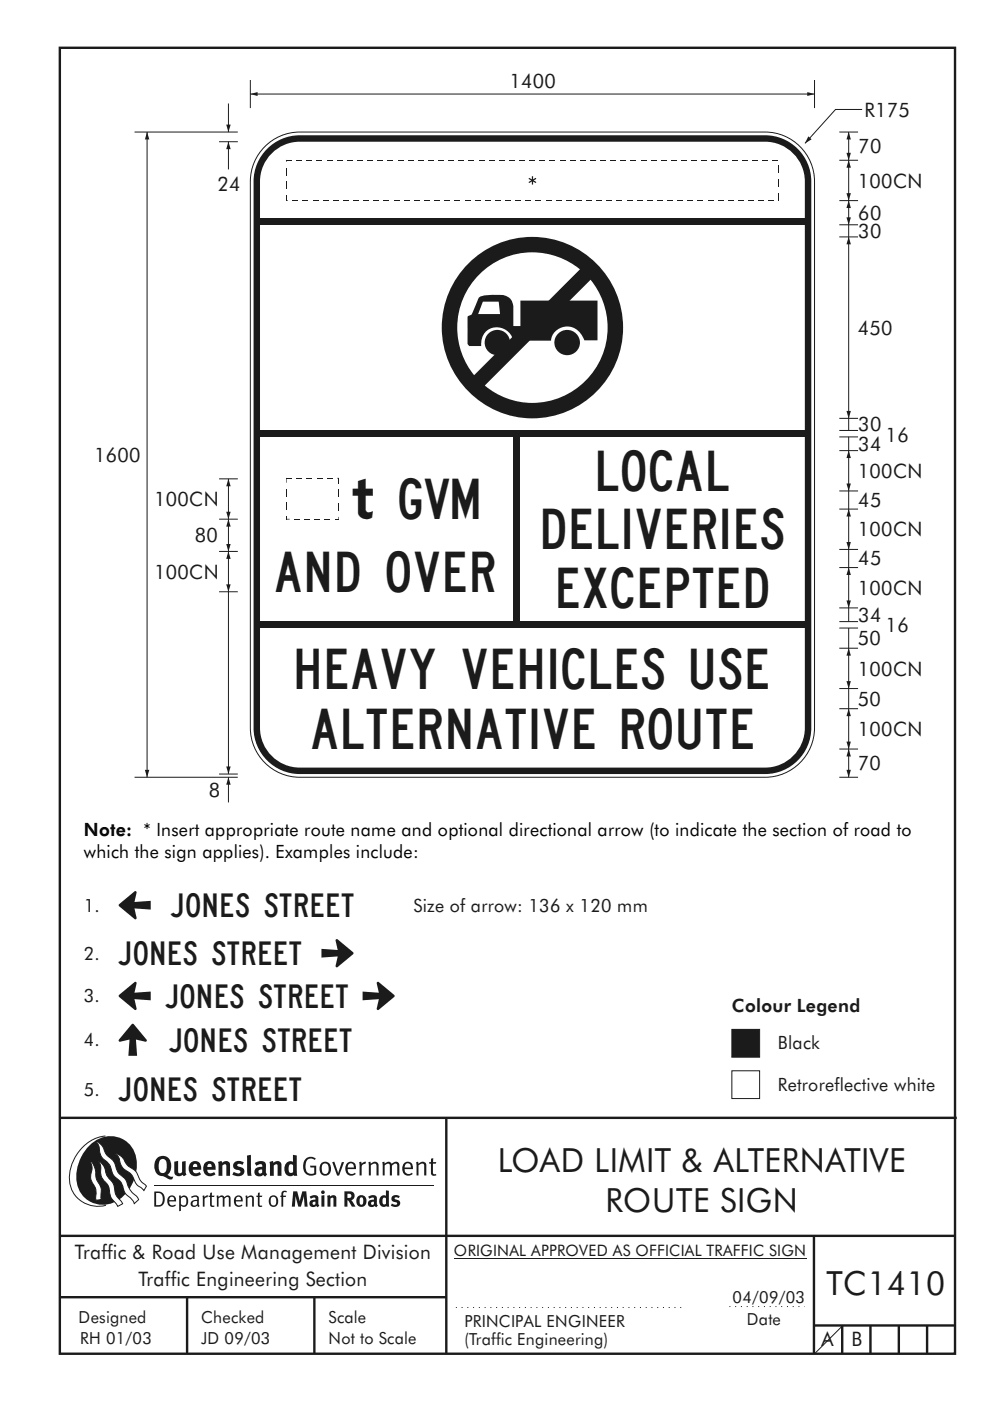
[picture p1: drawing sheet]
<svg xmlns="http://www.w3.org/2000/svg" width="210mm" height="297mm" viewBox="0 0 210 297" stroke-linecap="round" stroke-linejoin="round" font-family="sans-serif">
<g fill="none" stroke="#1f1a17" stroke-width=".51">
<path d="M12.7 10.1h189.9v276.9h-189.9zM12.7 237h190.3M94.7 236.9v50.1M12.7 262h190M12.7 275h82M39.7 275v12M66.7 275v12M172.7 262v25M172.7 281h30M178.7 281v6M184.7 281v6M190.7 281v6"/>
<path d="M196.7 281v6"/>
</g>
<path d="M154.8 277h15.9" fill="none" stroke="#1f1a17" stroke-width=".21" stroke-dasharray=".2 1" stroke-linecap="butt"/>
<path d="M155.3 227h5.9v5.9h-5.9z" fill-rule="evenodd" fill="#fff" stroke="#1f1a17" stroke-width=".21"/>
<path d="M155.3 218.3h5.9v5.8h-5.9z" fill-rule="evenodd" fill="#1f1a17" stroke="#1f1a17" stroke-width=".21"/>
<path d="M96.7 277.2h48.5" fill="none" stroke="#1f1a17" stroke-width=".21" stroke-dasharray=".2 1" stroke-linecap="butt"/>
<path d="M96.3 266.7h74.7" fill="none" stroke="#1f1a17" stroke-width=".21"/>
<g fill="#1f1a17">
<path d="M64.9 245.6a1.61 1.61 0 0 1 2.1 .1l-.2 .2a1.17 1.17 0 0 0-1.4-.1 1.17 1.17 0 0 0-.6 1.2 1.42 1.42 0 0 0 1.2 1.9l.7-.2v-1.2h-.8l-.1-.4h1.3v1.9a1.82 1.82 0 0 1-2.2-.1 1.82 1.82 0 0 1-.6-2.1l.2-.7z" fill-rule="evenodd"/>
<path d="M68.2 246.6a1.77 1.77 0 0 0 .4 2.6 1.39 1.39 0 0 0 1.4-.5 1.39 1.39 0 0 0 .2-1.5 1.19 1.19 0 0 0-2-.6zM68.5 246.8a.83 .83 0 0 1 1 .1 .83 .83 0 0 1 .2 1 .75 .75 0 0 1-.6 1 .75 .75 0 0 1-.8-.8v-.9z" fill-rule="evenodd"/>
<path d="M70.5 246.4l.4-.1 .8 2.4 .8-2.3h.5l-1.1 2.8h-.4z" fill-rule="evenodd"/>
<path d="M73.6 246.7a1.74 1.74 0 0 0 .5 2.5h.9l.5-.3-.2-.3a.89 .89 0 0 1-1.1 .2 .89 .89 0 0 1-.4-.9h1.7a1.15 1.15 0 0 0-.4-1.4 1.15 1.15 0 0 0-1.5 .2zM74 246.9a.67 .67 0 0 1 .8-.1 .67 .67 0 0 1 .3 .7h-1.3z" fill-rule="evenodd"/>
<path d="M76.2 246.4l.4-.1 .1 .5 .5-.4 .5-.1-.2 .5a.61 .61 0 0 0-.8 .6v1.8h-.4z" fill-rule="evenodd"/>
<path d="M78.1 246.4l.5-.1 .1 .5a.89 .89 0 0 1 .9-.5 .89 .89 0 0 1 .7 .8v2.1h-.4v-2.1l-.1-.3-.3-.1-.8 .4v2.1h-.4z" fill-rule="evenodd"/>
<path d="M81.1 246.4l.4-.1 .1 .4a.83 .83 0 0 1 .8-.4 .83 .83 0 0 1 .7 .5 .86 .86 0 0 1 .9-.5 .86 .86 0 0 1 .7 .8v2.1h-.4l-.1-2.3a.5 .5 0 0 0-.8 0l-.2 .2v2.1h-.5v-2.2l-.4-.3-.7 .4v2.1h-.4z" fill-rule="evenodd"/>
<path d="M85.7 246.7a1.74 1.74 0 0 0 .5 2.5h.9l.5-.3-.2-.3a.89 .89 0 0 1-1.1 .2 .89 .89 0 0 1-.4-.9h1.7a1.15 1.15 0 0 0-.5-1.4 1.15 1.15 0 0 0-1.4 .2zM86 246.9a.67 .67 0 0 1 .9-.1 .67 .67 0 0 1 .3 .7h-1.3z" fill-rule="evenodd"/>
<path d="M88.3 246.4l.4-.1 .1 .5a.89 .89 0 0 1 .9-.5 .89 .89 0 0 1 .7 .8v2.1h-.4v-2.1l-.1-.3-.3-.1-.8 .4v2.1h-.4z" fill-rule="evenodd"/>
<path d="M91.5 245.7l.4-.2v.9h.7l-.2 .3h-.5v2.1l.1 .1h.5l.1 .3a.71 .71 0 0 1-1.2-.5v-2h-.3v-.3h.3z" fill-rule="evenodd"/>
<path d="M37 246.3l.8-.2v2a.46 .46 0 0 0 .2 .7 .46 .46 0 0 0 .6-.3v-2.2l.8-.1v2.3l.2 .6-.6 .3-.2-.3a1.03 1.03 0 0 1-1.2 .2 1.03 1.03 0 0 1-.6-1z" fill-rule="evenodd"/>
<path d="M40.4 246.6a1.64 1.64 0 0 0 0 2.3 1.64 1.64 0 0 0 2.3 .1l-.4-.5a.78 .78 0 0 1-.9 .3 .78 .78 0 0 1-.5-.8h1.8a1.37 1.37 0 0 0-.6-1.6 1.37 1.37 0 0 0-1.7 .2zM41 246.9a.48 .48 0 0 1 .7-.1 .48 .48 0 0 1 .2 .6h-1z" fill-rule="evenodd"/>
<path d="M43.5 246.6a1.65 1.65 0 0 0-.2 2 1.65 1.65 0 0 0 1.9 .7l.5-.3-.3-.5a.78 .78 0 0 1-.9 .3 .78 .78 0 0 1-.5-.8h1.8a1.37 1.37 0 0 0-.6-1.6 1.37 1.37 0 0 0-1.7 .2zM44.1 246.9a.48 .48 0 0 1 .6-.1 .48 .48 0 0 1 .2 .6h-.9z" fill-rule="evenodd"/>
<path d="M46.3 246.4l.7-.3 .1 .4a.95 .95 0 0 1 1-.3 .95 .95 0 0 1 .7 .9v2.2h-.8v-2.3l-.3-.2-.5 .3v2.2h-.8z" fill-rule="evenodd"/>
<path d="M49.7 246.5a1.73 1.73 0 0 1 2-.1l-.2 .6-.6-.2a.42 .42 0 0 0-.6 .3l.2 .2a1.23 1.23 0 0 1 1.4 1 1.47 1.47 0 0 1-2.3 .9l-.3-.1 .3-.6 .7 .3a.47 .47 0 0 0 .7-.3 .87 .87 0 0 0-1-.6l-.4-.2-.1-.4z" fill-rule="evenodd"/>
<path d="M54.1 246.6l.3 .6 .3-.2a.62 .62 0 0 1 .9 0v.4a1.21 1.21 0 0 0-1.3 .3 1.21 1.21 0 0 0-.2 1.4 1.19 1.19 0 0 0 1.7 0l.5 .3 .4-.4-.3-.4v-1.3a.96 .96 0 0 0-1.3-1.1zM55 248.1l.6-.1v.6a.43 .43 0 0 1-.6 .1 .43 .43 0 0 1 0-.6z" fill-rule="evenodd"/>
<path d="M57.2 246.4l.7-.3 .1 .4a.95 .95 0 0 1 1-.3 .95 .95 0 0 1 .7 .9v2.2h-.8v-2.3l-.3-.2-.5 .3v2.2h-.8z" fill-rule="evenodd"/>
<path d="M62.2 244.8v1.6a1.29 1.29 0 0 0-1.4 .1 1.29 1.29 0 0 0-.5 1.3 1.24 1.24 0 0 0 .5 1.4 1.24 1.24 0 0 0 1.5-.1l.1 .2h.7l-.1-4.3zM61.5 246.9h.4l.3 .1v1.5l-.3 .2a.48 .48 0 0 1-.6-.5 1.52 1.52 0 0 1 .2-1.3z" fill-rule="evenodd"/>
<path d="M52.4 245l.8-.2 .2 4.5h-.8l-.1-.2z" fill-rule="evenodd"/>
</g>
<path d="M22.4 240.9a9 9 0 0 0-7.4 10.8 6.2 6.2 0 0 0 7.5 3.9M32.7 251.4h59.4" fill="none" stroke="#1f1a17" stroke-width=".21"/>
<path d="M19.1 242.7a5.7 5.7 0 0 1 6.5-1.4 5.7 5.7 0 0 1 3.4 5.7 8.6 8.6 0 0 1-6.2 8.4 5.7 5.7 0 0 1-6.5-7.1 9.9 9.9 0 0 1 2.8-5.6z" fill-rule="evenodd" fill="#1f1a17"/>
<path d="M24.4 244.6a3.1 3.1 0 0 1 2.3 2.1l.8 .8a3.2 3.2 0 0 1 2 2.3l.4 .7 1.2 1-.6 .9-.2-.3a3.5 3.5 0 0 1-1.9-2 3.8 3.8 0 0 0-2.1-2.2 3.5 3.5 0 0 1-1-2.3zM20.4 242a3.4 3.4 0 0 1 1.9 2.4l.7 .9a3.3 3.3 0 0 1 1.7 2.5 4.4 4.4 0 0 0 1.7 2l.3 .3a6.1 6.1 0 0 0 2.5 3.7l.2 .5-.9 .9a6.1 6.1 0 0 0-1.9-2.2l-.4-.7a3.6 3.6 0 0 0-1.9-2.8l-.6-1.1a3.6 3.6 0 0 0-1.9-2.8 3.7 3.7 0 0 1-.8-2.4zM21 246.2a3.4 3.4 0 0 1 1.5 2.7l.6 .9a3.8 3.8 0 0 1 1.4 3.1l.3 .8 1.2 1.5-1 .6-.5-.8a3.2 3.2 0 0 1-1.3-2.8 4.3 4.3 0 0 0-1.4-2.2 4.7 4.7 0 0 1-.5-2.9zM19.2 246.1a5.1 5.1 0 0 1 1.2 3.7l.3 .7a3.1 3.1 0 0 1 .7 3l.1 .8-1.1 .2-.1-.8a3.5 3.5 0 0 0-.9-3.2 3.6 3.6 0 0 1 .1-2.6z" fill-rule="evenodd" fill="#fff" stroke="#1f1a17" stroke-width=".21"/>
<g fill="#1f1a17">
<path d="M33.4 245.5a2.51 2.51 0 0 0 .4 3.7l.8 .2a2.78 2.78 0 0 0 2 .6l.2-.5h-.6l-.7-.4a2.56 2.56 0 0 0 0-3.8 1.83 1.83 0 0 0-2.1 .2zM34 245.9a.87 .87 0 0 1 1 0 .87 .87 0 0 1 .4 .9v.4a1.17 1.17 0 0 1-.9 1.5h-.3a2.38 2.38 0 0 1-.2-2.8z" fill-rule="evenodd"/>
<path d="M33.1 252.9v2.6a1.12 1.12 0 0 0 1.2-.3 1.12 1.12 0 0 0 .2-1.1l-.1-.6-.3-.4zM32.7 252.6h1.1a1.67 1.67 0 0 1 1.2 1.7 1.67 1.67 0 0 1-1.3 1.5h-1zM36.1 253.9l-.2 .6h1.1a.55 .55 0 0 0-.3-.7 .55 .55 0 0 0-.6 .1zM35.8 253.8a.95 .95 0 0 1 1.2-.2 .95 .95 0 0 1 .4 1.1h-1.5a.72 .72 0 0 0 .4 .8 .72 .72 0 0 0 .9-.1l.1 .2a1.15 1.15 0 0 1-1.5 0 1.15 1.15 0 0 1-.2-1.5zM38.4 254.1v1.2a.7 .7 0 0 0 .9 .1 .7 .7 0 0 0 .2-.9 .61 .61 0 0 0-.4-.7 .61 .61 0 0 0-.7 .3zM38 253.5l.3-.1 .1 .4a.95 .95 0 0 1 1.2-.1 .95 .95 0 0 1 .3 1.1 .92 .92 0 0 1-.5 1 .92 .92 0 0 1-1-.2v1.1l-.4 .1zM40.9 254.9a.5 .5 0 0 0 .2 .7 .5 .5 0 0 0 .7-.3v-.7zM40.5 253.8a1 1 0 0 1 1.7 .2v1.4l.2 .3-.2 .2-.3-.3a.78 .78 0 0 1-1.4-.1 .78 .78 0 0 1 .8-1.1h.5a.58 .58 0 0 0-.3-.7 .58 .58 0 0 0-.7 .3zM43 253.5l.3-.1 .1 .4 .3-.3h.5l-.2 .3a.52 .52 0 0 0-.6 .6v1.4h-.4zM44.6 252.9l.4-.1-.1 .7h.6l-.1 .3h-.5v1.5a.35 .35 0 0 0 .6 .3v.2a.57 .57 0 0 1-.6 .1 .57 .57 0 0 1-.3-.5v-1.6h-.3v-.3h.3zM45.9 253.5l.4-.1 .1 .4 .2-.2a.64 .64 0 0 1 1 .2 .7 .7 0 0 1 .8-.4 .7 .7 0 0 1 .5 .7v1.7h-.4v-1.7l-.2-.3-.7 .3v1.7h-.3v-1.6a.38 .38 0 0 0-.3-.5 .38 .38 0 0 0-.5 .3l-.1 .1v1.7h-.4zM50.2 253.9l-.2 .6h1.1a.55 .55 0 0 0-.2-.7 .55 .55 0 0 0-.7 .1zM49.9 253.8a.95 .95 0 0 1 1.2-.2 .95 .95 0 0 1 .4 1.1h-1.5a.72 .72 0 0 0 .4 .8 .72 .72 0 0 0 .9-.1l.1 .2a1.15 1.15 0 0 1-1.5 0 1.15 1.15 0 0 1-.2-1.5zM52.1 253.5l.3-.1 .1 .4a.72 .72 0 0 1 .8-.4 .72 .72 0 0 1 .6 .7v1.7h-.4v-1.5a.45 .45 0 0 0-.3-.6 .45 .45 0 0 0-.5 .3l-.2 .1v1.7h-.3zM54.7 252.9l.4-.1v.7h.6l-.1 .3h-.5v1.5a.35 .35 0 0 0 .5 .3v.2a.57 .57 0 0 1-.6 .1 .57 .57 0 0 1-.3-.5v-1.6h-.3v-.3h.3zM57.6 253.9l-.2 .7a.65 .65 0 0 0 .3 .9 .65 .65 0 0 0 .8-.3l.1-.1a.93 .93 0 0 0-.7-1.4zM57.3 253.8a1.12 1.12 0 0 1 1.4 0 1.12 1.12 0 0 1 .2 1.4 1.01 1.01 0 0 1-1.2 .7 1.01 1.01 0 0 1-.7-1.2zM59.9 252.6l.5-.2 .5 .2-.2 .2-.3-.1-.3 .2v.6h.6l-.1 .3h-.5v2h-.4v-2h-.2v-.3h.2zM62.2 252.6l-.3 3.2h.7l.1-2.2 .6 2.2h.5l.7-2.2 .1 2.2h.7l-.3-3.2h-.9l-.5 2.1-.5-2.1zM65.7 253.7l.3 .5a.51 .51 0 0 1 .5-.3 .51 .51 0 0 1 .4 .4v.1a.88 .88 0 0 0-1.1 .3 .88 .88 0 0 0 .2 1.1 .9 .9 0 0 0 1.1-.1l.3 .3 .4-.4-.3-.3v-1.1a.87 .87 0 0 0-.4-.8 .87 .87 0 0 0-1 .1zM66.4 254.9l.5-.1v.5l-.1 .1h-.3l-.2-.1zM68.2 253.5v2.3h.6v-2.4zM68.1 252.8a.4 .4 0 0 0 .8 0 .4 .4 0 0 0-.8 0zM69.4 253.5l.1 2.3h.6v-1.7a.33 .33 0 0 1 .4-.2 .33 .33 0 0 1 .2 .4v1.5h.7v-1.7a.75 .75 0 0 0-.6-.7 .75 .75 0 0 0-.8 .3v-.3zM73.1 252.6v3.2h.6v-1.3l.3 .2 .7 1.1h.7l-.9-1.4a.94 .94 0 0 0 .7-1 .94 .94 0 0 0-.9-.8zM73.7 253.1a.51 .51 0 0 1 .7 .1 .51 .51 0 0 1-.1 .8h-.6zM75.9 253.7a1.19 1.19 0 0 0-.1 1.8 1.19 1.19 0 0 0 1.7-.1 1.19 1.19 0 0 0 0-1.6 1.19 1.19 0 0 0-1.6-.1zM76.5 253.9h.2a.99 .99 0 0 1 0 1.5 1.06 1.06 0 0 1-.2-1.5zM78.1 253.7l.3 .5a.51 .51 0 0 1 .5-.3 .51 .51 0 0 1 .4 .4v.1a.88 .88 0 0 0-1.1 .3 .88 .88 0 0 0 .2 1.1 .9 .9 0 0 0 1.1-.1l.3 .3 .4-.4-.2-.3v-1.1a.87 .87 0 0 0-.5-.8 .87 .87 0 0 0-1 .1zM78.9 254.9l.4-.1v.5l-.1 .1h-.3l-.2-.1zM81.9 252.4v1.2a1.2 1.2 0 0 0-1.4 .5 1.2 1.2 0 0 0 .2 1.5l.5 .3 .8-.2v.1h.6l-.1-3.3zM81.4 254l.5 .1-.1 1.2a.46 .46 0 0 1-.5 0 .46 .46 0 0 1-.2-.6zM83.3 253.6a.79 .79 0 0 0-.2 1 .79 .79 0 0 0 1 .3 .33 .33 0 0 1 0 .5 .33 .33 0 0 1-.5 0l-.5-.2-.2 .4a1.15 1.15 0 0 0 1.2 .3 1.15 1.15 0 0 0 .8-1 1.49 1.49 0 0 0-1.2-.7 .4 .4 0 0 1 .3-.4 .4 .4 0 0 1 .4 .1l.2 .1 .2-.4a1.47 1.47 0 0 0-1.5 0z" fill-rule="evenodd"/>
</g>
<path d="M55.8 31.5a10.5 10.5 0 0 1 7.8-3.5h98.7a10.5 10.5 0 0 1 10.5 10.5v115.8a10.5 10.5 0 0 1-10.5 10.5h-98.7a10.5 10.5 0 0 1-10.5-10.5v-115.8a10.4 10.4 0 0 1 2.7-7z" fill-rule="evenodd" fill="#fff" stroke="#1f1a17" stroke-width=".21"/>
<path d="M56.3 32a9.8 9.8 0 0 1 7.3-3.3h98.7a9.8 9.8 0 0 1 9.8 9.8v115.8a9.8 9.8 0 0 1-9.8 9.8h-98.7a9.8 9.8 0 0 1-9.8-9.8v-115.8a9.8 9.8 0 0 1 2.5-6.5z" fill-rule="evenodd" fill="#1f1a17"/>
<path d="M57.6 32.5a8.4 8.4 0 0 1 6-2.5h98.7a8.5 8.5 0 0 1 8.5 8.5v115.8a8.5 8.5 0 0 1-8.5 8.4h-98.7a8.5 8.5 0 0 1-8.4-8.4v-115.8a8.4 8.4 0 0 1 2.4-6z" fill-rule="evenodd" fill="#fff"/>
<path d="M53.1 19.9h119.7" fill="none" stroke="#1f1a17" stroke-width=".21"/>
<g fill="#1f1a17">
<path d="M171.3 19.5l1.5 .4-1.5 .5 1.5-.5-1.5 .5z" fill-rule="evenodd"/>
<path d="M53.1 19.9l1.6-.4v.9z" fill-rule="evenodd"/>
</g>
<path d="M53.1 17v5.9" fill="none" stroke="#1f1a17" stroke-width=".21"/>
<g fill="#1f1a17">
<path d="M60.8 101.3h1.1v.2h-1.1z"/>
<path d="M62.9 101.3h1.2v.2h-1.2z"/>
<path d="M65.1 101.3h1.1v.2h-1.1z"/>
<path d="M67.2 101.3h1.2v.2h-1.2z"/>
<path d="M69.4 101.3h1.1v.2h-1.1z"/>
<path d="M71.5 101.3l.4 .1-.4 .1z"/>
<path d="M71.8 101.4h.1v1.1h-.1z"/>
<path d="M71.8 103.9h.1v1.5h-.1z"/>
<path d="M71.8 106.7h.1v1.5h-.1z"/>
<path d="M71.8 109.6h.1v.6z"/>
<path d="M71.1 110h.7v.2h-.7z"/>
<path d="M68.9 110h1.1v.2h-1.1z"/>
<path d="M66.8 110h1.1v.2h-1.1z"/>
<path d="M64.6 110h1.1v.2h-1.1z"/>
<path d="M62.5 110h1.1v.2h-1.1z"/>
<path d="M60.8 110h.7v.2h-.8z"/>
<path d="M60.7 109.4h.2v.7h-.2z"/>
<path d="M60.7 106.6h.2v1.5h-.2z"/>
<path d="M60.7 103.7h.2v1.5h-.2z"/>
<path d="M60.7 101.3l.2 1.1h-.2z"/>
</g>
<g fill="#1f1a17">
<path d="M54.2 131.8h116.8v1.4h-116.8z"/>
<path d="M54.7 91.3h116.4v1.3h-116.4z"/>
<path d="M54.8 46.3h116.4v1.4h-116.4z"/>
<path d="M108.9 92h1.3v40.5h-1.3z"/>
<path d="M101.7 63a11 11 0 0 1 5.8-.2 2.62 2.62 0 0 1 1.4 2.8v3.5h1.5v-5.4h16.4v8.5h-2.8a3.7 3.7 0 0 0-6.2-1.9l-.8 1.2-.1 .7h-8a3.5 3.5 0 0 0-4-2.8 3.5 3.5 0 0 0-2.8 4h-2.5l-.4-.5 .1-5.8a1.74 1.74 0 0 0 1.3-1.6zM102.4 64h3.4l.3 2.6h-4.7zM117.6 72.6a2.7 2.7 0 0 0 5.4 0 2.7 2.7 0 0 0-5.4 0zM102.8 72.6a2.7 2.7 0 0 0 5.4 0 2.7 2.7 0 0 0-5.4 0z" fill-rule="evenodd"/>
<path d="M93.7 69.5a19.2 19.2 0 0 0 38.5 0 19.2 19.2 0 0 0-38.5 0zM101.7 58.2a15.9 15.9 0 0 1 21.3-1.1l-22.4 22.4a16 16 0 0 1 1.1-21.3zM102.9 81.7a15.9 15.9 0 0 0 21.4-1 15.9 15.9 0 0 0 1-21.4z" fill-rule="evenodd"/>
</g>
<path d="M178.1 158.8h3.9M180.1 158.8v6" fill="none" stroke="#1f1a17" stroke-width=".21"/>
<g fill="#1f1a17">
<path d="M179.6 163.2h.9l-.4 1.6z" fill-rule="evenodd"/>
<path d="M180.1 158.8l.4 1.6h-.9z" fill-rule="evenodd"/>
</g>
<path d="M172.8 17v5.9M180.1 150.3v8.5" fill="none" stroke="#1f1a17" stroke-width=".21"/>
<g fill="#1f1a17">
<path d="M179.6 157.2h.9l-.4 1.6z" fill-rule="evenodd"/>
<path d="M180.1 150.2l.4 1.6h-.9z" fill-rule="evenodd"/>
</g>
<path d="M180.1 137.4v12.9M178.1 146h3.9M178.1 150.3h3.9" fill="none" stroke="#1f1a17" stroke-width=".21"/>
<g fill="#1f1a17">
<path d="M179.6 144.4h.9l-.4 1.6z" fill-rule="evenodd"/>
<path d="M180.1 137.4l.4 1.6h-.9z" fill-rule="evenodd"/>
</g>
<path d="M178.1 137.4h3.9M178.1 128.9h3.9M178.1 133.2h3.9M178.1 131.8h3.9M180.1 120.3v11.5M180.1 133.2v4.2" fill="none" stroke="#1f1a17" stroke-width=".21"/>
<g fill="#1f1a17">
<path d="M179.6 127.3h.9l-.4 1.6z" fill-rule="evenodd"/>
<path d="M180.1 120.3l.4 1.6h-.9z" fill-rule="evenodd"/>
</g>
<path d="M178.1 116.5h3.9M180.1 107.9v12.4M178.1 120.3h3.9" fill="none" stroke="#1f1a17" stroke-width=".21"/>
<g fill="#1f1a17">
<path d="M179.6 114.9h.9l-.4 1.6z" fill-rule="evenodd"/>
<path d="M180.1 107.9l.4 1.6h-.9z" fill-rule="evenodd"/>
</g>
<path d="M180.1 95.5v12.4M178.1 107.9h3.9M178.1 104.1h3.9" fill="none" stroke="#1f1a17" stroke-width=".21"/>
<g fill="#1f1a17">
<path d="M179.6 102.5h.9l-.4 1.6z" fill-rule="evenodd"/>
<path d="M180.1 95.5l.4 1.6h-.9z" fill-rule="evenodd"/>
</g>
<path d="M180.1 50.2v41.1M178.1 95.5h3.9M178.1 88.7h3.9M178.1 92.6h3.9M178.1 91.3h3.9M180.1 92.6v2.9" fill="none" stroke="#1f1a17" stroke-width=".21"/>
<g fill="#1f1a17">
<path d="M179.6 87.1h.9l-.4 1.6z" fill-rule="evenodd"/>
<path d="M180.1 50.2l.4 1.6h-.9z" fill-rule="evenodd"/>
</g>
<path d="M180.1 34v8.5M178.1 47.7h3.9M178.1 50.2h3.9M180.1 47.7v2.5" fill="none" stroke="#1f1a17" stroke-width=".21"/>
<g fill="#1f1a17">
<path d="M179.6 41h.9l-.4 1.6z" fill-rule="evenodd"/>
<path d="M180.1 34l.4 1.6h-.9z" fill-rule="evenodd"/>
</g>
<path d="M180.1 42.5v5.2" fill="none" stroke="#1f1a17" stroke-width=".21"/>
<g fill="#1f1a17">
<path d="M179.6 46.1h.9l-.4 1.6z" fill-rule="evenodd"/>
<path d="M180.1 42.5l.4 1.6h-.9z" fill-rule="evenodd"/>
</g>
<path d="M178.1 34h3.9M180.1 28v6M178.1 42.5h3.9" fill="none" stroke="#1f1a17" stroke-width=".21"/>
<g fill="#1f1a17">
<path d="M179.6 32.4h.9l-.4 1.6z" fill-rule="evenodd"/>
<path d="M180.1 28l.4 1.6h-.9z" fill-rule="evenodd"/>
</g>
<path d="M178.1 28h3.9M182.9 23.2h-5.6l-6.5 7.2" fill="none" stroke="#1f1a17" stroke-width=".21"/>
<path d="M171.5 28.9l.7 .6-1.4 .9z" fill-rule="evenodd" fill="#1f1a17"/>
<path d="M31.2 28v136.8M28.5 164.8h22M46.5 164.1h4" fill="none" stroke="#1f1a17" stroke-width=".21"/>
<g fill="#1f1a17">
<path d="M30.7 163.2h1l-.5 1.6z" fill-rule="evenodd"/>
<path d="M31.2 28l.5 1.6h-1z" fill-rule="evenodd"/>
</g>
<path d="M48.5 164.8v5.3" fill="none" stroke="#1f1a17" stroke-width=".21"/>
<path d="M48.5 164.8l.4 1.6h-.9z" fill-rule="evenodd" fill="#1f1a17"/>
<path d="M48.5 125.5v38.6" fill="none" stroke="#1f1a17" stroke-width=".21"/>
<path d="M48 162.5h.9l-.4 1.6z" fill-rule="evenodd" fill="#1f1a17"/>
<path d="M28.5 28h22M46.5 30h4M48.5 30v5.9" fill="none" stroke="#1f1a17" stroke-width=".21"/>
<path d="M48.5 30l.4 1.6h-.9z" fill-rule="evenodd" fill="#1f1a17"/>
<path d="M48.5 21.9v6.1" fill="none" stroke="#1f1a17" stroke-width=".21"/>
<path d="M48 26.4h.9l-.4 1.6z" fill-rule="evenodd" fill="#1f1a17"/>
<path d="M48.5 116.9v8.6" fill="none" stroke="#1f1a17" stroke-width=".21"/>
<g fill="#1f1a17">
<path d="M48 123.9h.9l-.4 1.6z" fill-rule="evenodd"/>
<path d="M48.5 116.9l.4 1.6h-.9z" fill-rule="evenodd"/>
</g>
<path d="M46.5 116.9h4M48.5 110.1v6.8M46.5 125.5h4" fill="none" stroke="#1f1a17" stroke-width=".21"/>
<g fill="#1f1a17">
<path d="M48 115.3h.9l-.4 1.6z" fill-rule="evenodd"/>
<path d="M48.5 110.1l.4 1.6h-.9z" fill-rule="evenodd"/>
</g>
<path d="M48.5 101.5v8.6" fill="none" stroke="#1f1a17" stroke-width=".21"/>
<g fill="#1f1a17">
<path d="M48 108.5h.9l-.4 1.6z" fill-rule="evenodd"/>
<path d="M48.5 101.5l.4 1.6h-.9z" fill-rule="evenodd"/>
</g>
<path d="M46.5 110.1h4M46.5 101.5h4M178.1 164.8h3.9" fill="none" stroke="#1f1a17" stroke-width=".21"/>
<g fill="#1f1a17">
<path d="M60.8 33.9h1.1v.2h-1.1z"/>
<path d="M62.9 33.9h1.2v.2h-1.2z"/>
<path d="M65.1 33.9h1.1v.2h-1.1z"/>
<path d="M67.2 33.9h1.1v.2h-1.1z"/>
<path d="M69.4 33.9h1.1v.2h-1.1z"/>
<path d="M71.5 33.9h1.1v.2h-1.1z"/>
<path d="M73.7 33.9h1.1v.2h-1.1z"/>
<path d="M75.8 33.9h1.1v.2h-1.1z"/>
<path d="M78 33.9h1.1v.2h-1.1z"/>
<path d="M80.1 33.9h1.1v.2h-1.1z"/>
<path d="M82.3 33.9h1.1v.2h-1.1z"/>
<path d="M84.4 33.9h1.1v.2h-1.1z"/>
<path d="M86.6 33.9h1.1v.2h-1.1z"/>
<path d="M88.7 33.9h1.1v.2h-1.1z"/>
<path d="M90.9 33.9h1.1v.2h-1.1z"/>
<path d="M93 33.9h1.1v.2h-1.1z"/>
<path d="M95.2 33.9h1.1v.2h-1.1z"/>
<path d="M97.3 33.9h1.1v.2h-1.1z"/>
<path d="M99.4 33.9h1.2v.2h-1.2z"/>
<path d="M101.6 33.9h1.1v.2h-1.1z"/>
<path d="M103.7 33.9h1.2v.2h-1.2z"/>
<path d="M105.9 33.9h1.1v.2h-1.1z"/>
<path d="M108 33.9h1.2v.2h-1.2z"/>
<path d="M110.2 33.9h1.1v.2h-1.1z"/>
<path d="M112.3 33.9h1.2v.2h-1.2z"/>
<path d="M114.5 33.9h1.1v.2h-1.1z"/>
<path d="M116.6 33.9h1.2v.2h-1.2z"/>
<path d="M118.8 33.9h1.1v.2h-1.1z"/>
<path d="M120.9 33.9h1.2v.2h-1.2z"/>
<path d="M123.1 33.9h1.1v.2h-1.1z"/>
<path d="M125.2 33.9h1.2v.2h-1.2z"/>
<path d="M127.4 33.9h1.1v.2h-1.1z"/>
<path d="M129.5 33.9h1.2v.2h-1.2z"/>
<path d="M131.7 33.9h1.1v.2h-1.1z"/>
<path d="M133.8 33.9h1.2v.2h-1.2z"/>
<path d="M136 33.9h1.1v.2h-1.1z"/>
<path d="M138.1 33.9h1.2v.2h-1.2z"/>
<path d="M140.3 33.9h1.1v.2h-1.1z"/>
<path d="M142.4 33.9h1.2v.2h-1.2z"/>
<path d="M144.6 33.9h1.1v.2h-1.1z"/>
<path d="M146.7 33.9h1.2v.2h-1.2z"/>
<path d="M148.9 33.9h1.1v.2h-1.1z"/>
<path d="M151 33.9h1.1v.2h-1.1z"/>
<path d="M153.2 33.9h1.1v.2h-1.1z"/>
<path d="M155.3 33.9h1.1v.2h-1.1z"/>
<path d="M157.5 33.9h1.1v.2h-1.1z"/>
<path d="M159.6 33.9h1.1v.2h-1.1z"/>
<path d="M161.8 33.9h1.1v.2h-1.1z"/>
<path d="M163.9 33.9h1.1v.2h-1.1z"/>
<path d="M165.1 35.2h.1v1.5h-.1z"/>
<path d="M165.1 38h.1v1.6h-.1z"/>
<path d="M165.1 40.9h.1v1.5h-.1z"/>
<path d="M163.1 42.5h1.1v.1h-1.1z"/>
<path d="M160.9 42.5h1.2v.1h-1.2z"/>
<path d="M158.8 42.5h1.1v.1h-1.1z"/>
<path d="M156.6 42.5h1.2v.1h-1.2z"/>
<path d="M154.5 42.5h1.1v.1h-1.1z"/>
<path d="M152.3 42.5h1.2v.1h-1.2z"/>
<path d="M150.2 42.5h1.1v.1h-1.1z"/>
<path d="M148 42.5h1.2v.1h-1.2z"/>
<path d="M145.9 42.5h1.1v.1h-1.1z"/>
<path d="M143.7 42.5h1.2v.1h-1.2z"/>
<path d="M141.6 42.5h1.1v.1h-1.1z"/>
<path d="M139.4 42.5h1.2v.1h-1.2z"/>
<path d="M137.3 42.5h1.1v.1h-1.1z"/>
<path d="M135.2 42.5h1.1v.1h-1.1z"/>
<path d="M133 42.5h1.1v.1h-1.1z"/>
<path d="M130.9 42.5h1.1v.1h-1.1z"/>
<path d="M128.7 42.5h1.1v.1h-1.1z"/>
<path d="M126.6 42.5h1.1v.1h-1.1z"/>
<path d="M124.4 42.5h1.1v.1h-1.1z"/>
<path d="M122.3 42.5h1.1v.1h-1.1z"/>
<path d="M120.1 42.5h1.1v.1h-1.1z"/>
<path d="M118 42.5h1.1v.1h-1.1z"/>
<path d="M115.8 42.5h1.1v.1h-1.1z"/>
<path d="M113.7 42.5h1.1v.1h-1.1z"/>
<path d="M111.5 42.5h1.1v.1h-1.1z"/>
<path d="M109.4 42.5h1.1v.1h-1.1z"/>
<path d="M107.2 42.5h1.2v.1h-1.2z"/>
<path d="M105.1 42.5h1.1v.1h-1.1z"/>
<path d="M102.9 42.5h1.2v.1h-1.2z"/>
<path d="M100.8 42.5h1.1v.1h-1.1z"/>
<path d="M98.6 42.5h1.2v.1h-1.2z"/>
<path d="M96.5 42.5h1.1v.1h-1.1z"/>
<path d="M94.3 42.5h1.2v.1h-1.2z"/>
<path d="M92.2 42.5h1.1v.1h-1.1z"/>
<path d="M90 42.5h1.2v.1h-1.2z"/>
<path d="M87.9 42.5h1.1v.1h-1.1z"/>
<path d="M85.7 42.5h1.2v.1h-1.2z"/>
<path d="M83.6 42.5h1.1v.1h-1.1z"/>
<path d="M81.4 42.5h1.2v.1h-1.2z"/>
<path d="M79.3 42.5h1.1v.1h-1.1z"/>
<path d="M77.1 42.5h1.2v.1h-1.2z"/>
<path d="M75 42.5h1.1v.1h-1.1z"/>
<path d="M72.8 42.5h1.2v.1h-1.2z"/>
<path d="M70.7 42.5h1.1v.1h-1.1z"/>
<path d="M68.5 42.5h1.2v.1h-1.2z"/>
<path d="M66.4 42.5h1.1v.1h-1.1z"/>
<path d="M64.2 42.5h1.2v.1h-1.2z"/>
<path d="M62.1 42.5h1.1v.1h-1.1z"/>
<path d="M60.8 42.5h.3v.1h-.4z"/>
<path d="M60.7 41.4h.1v1.1h-.1z"/>
<path d="M60.7 38.6h.1v1.5h-.1z"/>
<path d="M60.7 35.7h.1v1.5h-.1z"/>
<path d="M60.7 33.9l.1 .4h-.1z"/>
</g>
<path d="M112.3 37.7l.5 .3v-.6h.3v.6l.6-.3 .1 .2-.6 .4 .6 .3-.1 .2-.6-.3v.6h-.3v-.6l-.5 .3-.2-.2 .6-.3-.6-.4z" fill-rule="evenodd" fill="#1f1a17"/>
<path d="M178.5 281.3l-5.6 5.7" fill="none" stroke="#1f1a17" stroke-width=".21"/>
<g fill="#1f1a17">
<path d="M25.3 191.7l3.4-2.8 .3 .3-.5 2 3.5-.2v1.8l-3.5-.2 .5 2-.3 .3-3.4-2.8-.1-.2z" fill-rule="evenodd"/>
<path d="M68.2 201.2l3.5 .2-.5-2 .3-.3 3.5 3-3.5 3-.3-.3 .5-2-3.5 .2z" fill-rule="evenodd"/>
<path d="M76.9 210.2l3.5 .3-.5-2 .3-.3 3.5 3-3.5 3-.3-.3 .5-2.1-3.5 .3z" fill-rule="evenodd"/>
<path d="M25.3 210.9l3.4-2.7 .3 .3-.5 2 3.5-.3v1.9l-3.5-.3 .5 2.1-.3 .3-3.4-2.8-.1-.2z" fill-rule="evenodd"/>
<path d="M27.9 217.2l.3-.2 .2 .2 2.8 3.4-.3 .3-2.1-.5 .3 3.5h-1.9l.3-3.5-2 .5-.3-.3z" fill-rule="evenodd"/>
</g>
<text font-size="8.6" fill="#1f1a17" x="58.5" y="125.5">AND OVER</text>
<g font-size="8.5" fill="#1f1a17">
<text x="126.9" y="104.1">LOCAL</text>
<text x="84.7" y="110">GVM</text>
<text x="115.3" y="116.5">DELIVERIES</text>
<text x="118.5" y="128.9">EXCEPTED</text>
<text x="63" y="146">HEAVY VEHICLES USE</text>
<text x="66.2" y="158.8">ALTERNATIVE ROUTE</text>
</g>
<g font-size="7.1" fill="#1f1a17">
<text x="105.6" y="248.5">LOAD LIMIT &amp; ALTERNATIVE</text>
<text x="128.5" y="256.9">ROUTE SIGN</text>
<text x="175.3" y="274.5">TC1410</text>
</g>
<text font-size="6.4" fill="#1f1a17" x="74.9" y="110.1">t</text>
<g font-size="5" fill="#1f1a17">
<text x="36.3" y="194.4">JONES STREET</text>
<text x="25.2" y="204.6">JONES STREET</text>
<text x="35.1" y="213.7">JONES STREET</text>
<text x="35.9" y="223">JONES STREET</text>
<text x="25.2" y="233.5">JONES STREET</text>
</g>
<g font-size="4.2" fill="#1f1a17">
<text x="108.1" y="18.6">1400</text>
<text x="183.4" y="24.8">R175</text>
<text x="182.1" y="32.5">70</text>
<text x="46.1" y="40.5">24</text>
<text x="182" y="39.8">100CN</text>
<text x="182.1" y="46.6">60</text>
<text x="182.1" y="50.4">30</text>
<text x="182" y="70.9">450</text>
<text x="182.1" y="95.6">34</text>
<text x="182.1" y="91.5">30</text>
<text x="187.9" y="93.7">16</text>
<text x="20" y="97.9">1600</text>
<text x="182" y="101.3">100CN</text>
<text x="32.7" y="107.3">100CN</text>
<text x="182.1" y="107.5">45</text>
<text x="182" y="113.7">100CN</text>
<text x="41.4" y="115">80</text>
<text x="182.1" y="119.9">45</text>
<text x="32.7" y="122.7">100CN</text>
<text x="182" y="126.1">100CN</text>
<text x="182.1" y="131.8">34</text>
<text x="182" y="136.8">50</text>
<text x="187.9" y="133.9">16</text>
<text x="182" y="143.2">100CN</text>
<text x="182" y="149.6">50</text>
<text x="182" y="156">100CN</text>
<text x="182" y="163.3">70</text>
<text x="44.3" y="168.9">8</text>
<text x="15.9" y="267">Traffic &amp; Road Use Management Division</text>
<text x="29.4" y="272.6">Traffic Engineering Section</text>
<text x="174.3" y="285.4">A</text>
<text x="180.7" y="285.4">B</text>
</g>
<g font-size="3.9">
<text x="17.8" y="177.3">Note: * Insert appropriate route name and optional directional arrow (to indicate the section of road to</text>
<text x="17.8" y="182">which the sign applies). Examples include:</text>
</g>
<g font-size="3.9" fill="#1f1a17">
<text x="17.8" y="193.3">1.</text>
<text x="87.7" y="193.4">Size of arrow: 136 x 120 mm</text>
<text x="17.8" y="203.5">2.</text>
<text x="17.8" y="212.5">3.</text>
<text x="155.3" y="214.5">Colour Legend</text>
<text x="17.8" y="221.8">4.</text>
<text x="165.1" y="222.4">Black</text>
<text x="17.8" y="232.3">5.</text>
<text x="165.1" y="231.2">Retroreflective white</text>
</g>
<g font-size="3.5" fill="#1f1a17">
<text x="16.7" y="280.5">Designed</text>
<text x="42.7" y="280.5">Checked</text>
<text x="69.7" y="280.5">Scale</text>
<text x="98.5" y="281.4">PRINCIPAL ENGINEER</text>
<text x="155.4" y="276.3">04/09/03</text>
<text x="158.5" y="281">Date</text>
<text x="17" y="284.9">RH 01/03</text>
<text x="42.7" y="284.9">JD 09/03</text>
<text x="69.7" y="285">Not to Scale</text>
<text x="98.5" y="285.1">(Traffic Engineering)</text>
</g>
<text font-size="3.4" fill="#1f1a17" x="96.3" y="266.3">ORIGINAL APPROVED AS OFFICIAL TRAFFIC SIGN</text>
</svg>
